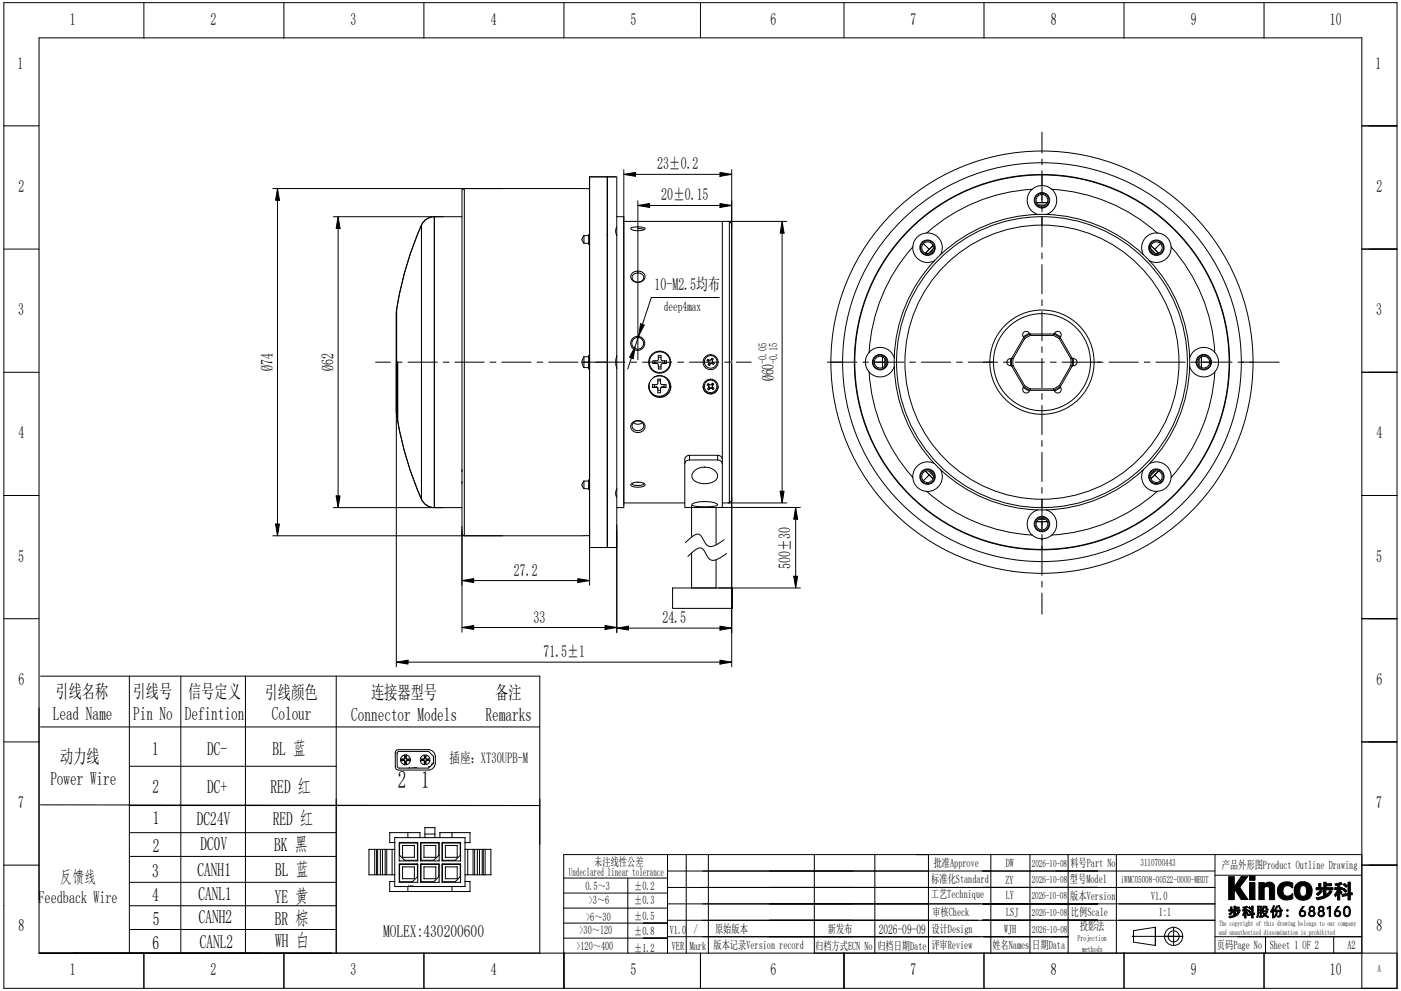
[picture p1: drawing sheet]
<svg xmlns="http://www.w3.org/2000/svg" width="420mm" height="297mm" viewBox="0 0 420 297" stroke-linecap="round" stroke-linejoin="round" font-family="sans-serif">
<g fill="none" stroke="#000" stroke-width=".3">
<path d="M1.2 .8h417.6v295.4h-417.6zM43.1 .9v10.5M85.1 .9v10.5M127.1 .9v10.5M169.1 .8v10.5M210 .8v10.5M253 .8v10.5M295 .9v10.5M337 .9v10.5M378.9 .9v10.5M1.2 37.7h10.5M312.4 39.6v6.3"/>
<path d="M408.3 37.7h10.5M81.8 56.5h94.6M83.2 56.5l.6 3.5h-1.2zM176.5 56.5h.2M182.1 53v111.1M187 52.3l3.5-.6v1.1zM187 50.9v101.2h-2.1M190.5 52.3h25.3M215.8 51.7l3.6 .6-3.6 .5zM219.4 50.9v148.9M309.4 56.7a4.4 4.4 0 0 1 5.9 0M309.4 56.7a51.9 51.9 0 0 0-31.6 13.1"/>
<path d="M309.4 56.7a4.4 4.4 0 0 0 1.7 7.6M312.4 47.7v1.7M312.4 51.2v9.5M315.3 56.7a51.9 51.9 0 0 1 31.6 13.1M315.3 56.7a4.4 4.4 0 0 1-1.6 7.6M1.2 74.6h10.5M83.2 60v97.1M100 64.9h29.5M101.4 64.9l.5 3.6h-1.1zM101.4 68.5v80.1M126.4 67.5a101.7 101.7 0 0 0-7.5 25.4M126.4 67.5v82.1"/>
<path d="M130.2 64.9a4.2 4.2 0 0 0-3.8 2.6M130.2 64.9h8.3M130.2 64.9v87.2M175.1 70.6a1.35 1.35 0 0 0 0 2.3M175.1 70.6h1.6M175.1 72.9h1.6M175.1 70.6v2.3M176.5 72.9v.3h.2M176.7 70.4h-.2v2.4M182.1 70.1v.7M184.7 68.4h.2v80.3h-.2M184.9 70.6a2.55 2.55 0 0 1 0-2.6v-15h-8.2v122.4"/>
<path d="M184.9 64.9h2.1M187 66.4h48.9M189.1 68.4a5.1 5.1 0 0 1 4.3 .1 4 4 0 0 1-4.3 .1zM191.2 61.6l3.5-.6v1.2zM191.2 60.2v47.6M191.2 68.5l1.3 .1 .5 .3M194.7 61.6h21.1M215.8 61l3.6 .6-3.6 .6zM216.5 66.4v85.6h-11.2v-14.4l.4-.8 1-.3M219.4 67.1l-.7-.7v84.3l.7-.7M234.5 66.4l.6 3.5h-1.2zM234.5 69.9v77.3"/>
<path d="M273.6 74a4.4 4.4 0 0 0 6.5 4.1M273.6 74a51.9 51.9 0 0 0-13 31.6M276.8 73l1.8 1.7M277.8 69.8a4.4 4.4 0 0 0-4.2 4.2M277.8 69.8a4.4 4.4 0 0 1 4.2 6.5M278.6 74.7l1.1-1.1-2.3 2.3zM279.8 74.5l-1.5 1.5M280.1 78.1a44.3 44.3 0 0 0-12 29.2M282 76.3l-1.9 1.8M310.8 60.8h3.2zM311.1 64.3a44.3 44.3 0 0 0-29.1 12M311.1 64.3h2.6"/>
<path d="M311.3 61.4h2.1M312.4 61.7v1.8M312.4 64.9v9.1M312.4 75.8v1.7M312.4 79.3v8.8M313.7 64.3a44.3 44.3 0 0 1 29.1 12M342.8 76.3l1.8 1.8M344.6 78.1a44.3 44.3 0 0 1 12 29.2M344.9 74.5l1.4 1.3M345 73.6l2.3 2.3zM346.9 69.8a4.4 4.4 0 0 1 4.2 4.2M346.9 69.8a4.4 4.4 0 0 0-4.1 6.5"/>
<path d="M347.9 73l-1.7 1.7M351.1 74a51.9 51.9 0 0 1 13.1 31.6M351.1 74a4.4 4.4 0 0 1-6.5 4.1M408.3 74.6h10.5M118.9 92.9l-.1 106.9M118.9 92.9v31.3M189.4 82a2.18 2.18 0 0 1 2.4-.8 2.18 2.18 0 0 1 1.5 2 2.18 2.18 0 0 1-2.3 1.4 2.18 2.18 0 0 1-1.9-2zM189.8 82.4a1.71 1.71 0 0 1 2-.6 1.71 1.71 0 0 1 1.1 1.9 1.8 1.8 0 0 1-2 .8 1.8 1.8 0 0 1-1.4-1.6zM192 97.1l1.1 .3-1.6 3.2zM215.6 89.2h-20.3l-2.7 8M306.8 99.7l.9-.4 .6 .2 .4 .6h7.4a1.05 1.05 0 0 1 1.5-.7 1.05 1.05 0 0 1 .2 1.7l3.7 6.4a1.05 1.05 0 0 1 1.4 1 1.05 1.05 0 0 1-1.4 1.1l-3.7 6.4a1.05 1.05 0 0 1-.2 1.6 1.05 1.05 0 0 1-1.5-.6h-7.4a1.05 1.05 0 0 1-1.6 .6 1.05 1.05 0 0 1-.2-1.6l-3.7-6.4a1.05 1.05 0 0 1-1.4-1.1 1.05 1.05 0 0 1 1.4-1l3.7-6.4-.3-.8zM308.6 99.9l-1.8 1.1"/>
<path d="M312.4 89.8v1.8M312.4 93.4v8.7M316.1 99.9l1.9 1.1M1.2 111.6h10.5M112.6 108.5h4.4M118.8 108.5h1.7M119.2 108.5v17.6M122.3 108.5h8.8M132.9 108.5h1.7M136.4 108.5h8.8M146.9 108.5h1.8M150.4 108.5h8.8"/>
<path d="M161 108.5h1.7M164.5 108.5h8.8M174.4 108.5l.7 1.7M174.4 108.5h12.9M175.1 106.9l-.7 1.6M175.1 110.2h1.6M175.1 106.9h1.6M175.1 106.9v3.3M176.7 106.5h-.2v4h.2M184.9 106.7a4.9 4.9 0 0 0 0 3.7M189.1 108.5h1.8M189.3 107.3l-1.1 3.3"/>
<path d="M190.4 103.9l-.6 3.5-1.1-.3zM191.5 100.6l-1.1 3.3M192.6 108.5h8.8M194.5 115.7a3.3 3.3 0 0 0 3.3 3.3 3.3 3.3 0 0 0 3.3-3.3M194.5 115.6v.1M194.7 114.7a3.1 3.1 0 0 0 2.4 4 3.1 3.1 0 0 0 3.6-3M195.6 116.1v-.8h1.2l.4-.2v-1.4h.8v1.2l.2 .3 1.5 .1v.8M195.6 116.1h1.2M195.9 113.1a3.1 3.1 0 0 1 4.8 2.6M196.2 115.3v.7M196.2 116l-.6 .1M196.2 116h.6"/>
<path d="M196.3 108.1v.8M196.8 116.1l.4 .4M196.8 116l.4 .4v1.3h.8v-1.3l.5-.4M196.8 116v.1M197.2 117h.8M197.2 114.1h.8M197.4 106.5h.8v1.2l.2 .4h1.4v.8h-1.2l-.4 .3v1.4h-.8v-1.2l-.2-.4-1.5-.1v-.8h1.2l.4-.2zM197.4 110h.8M197.4 107.1h.8M198.5 116.1l-.5 .4M198.5 116.1h1.2M198.5 116h.6"/>
<path d="M198.5 116v.1M199.1 116l.6 .1M199.1 115.3v.7M199.2 108.1v.8M199.9 113.6l.7 1.1 .1 1M203.2 108.5h1.7M206.7 108.5h8.8M210.8 115.8a2.25 2.25 0 0 0 2.2 2.2 2.25 2.25 0 0 0 2.3-2.2M211.1 115.7v.1M212 115.3l.4 .3M212.2 107.7l.6 .3 .6-.6 .4 .2-.3 .6 .6 .6-.2 .4-.6-.3-.6 .6-.4-.2 .3-.6-.6-.6zM212.4 115.6v.6"/>
<path d="M212.4 115.6l.1 .3M212.4 115.4l-.1 .1M212.4 116.2l-.3 .3 .4 .3M212.5 116.2l.2 .2M212.5 109l.4 .2M212.5 107.9l-.2 .4M212.6 115.2l-.3 .2-.3-.1M212.7 116.4l-.2 .4M212.8 116.5l-.3 .3M212.8 116.3l-.1 .1M212.8 116.3v.2M213.2 107.7l.4 .2"/>
<path d="M213.4 115.1l.3 .2M213.4 116.4l-.6 .1M213.4 116.3h-.6M213.4 116.4l.4 .3M213.4 116.3v.1M213.4 116.3l.4 .4M213.4 116.3h.1M213.6 115.5l.1 .6M213.6 115.4l-.1 .3M213.6 115.4v.1M213.7 116.1l-.3 .2M213.7 115.3l-.1 .1"/>
<path d="M213.7 116.1l.3 .3-.2 .3M213.8 108.6l-.2 .4M213.9 115.1l-.3-.3-.7 .5-.6-.4-.3 .4M213.9 115.1l-.3 .4M213.9 115.1l-.2 .2M214.9 115.7v.1M217.2 108.5h1.8M220.7 108.5h4.5M248 108.5h8.9M258.6 108.5h1.8M260.6 105.6a4.4 4.4 0 0 0 0 5.9M260.6 111.5a51.9 51.9 0 0 0 13 31.6"/>
<path d="M260.6 105.6a4.4 4.4 0 0 1 7.5 1.7M262.1 108.5h8.8M264.6 108.5v1.6zM264.6 106.9v1.6zM265.3 107.5v2.1M268.1 109.8a4.4 4.4 0 0 1-7.5 1.7M268.1 109.8a44.3 44.3 0 0 0 12 29.1M268.1 107.3v2.5M272.7 108.5h1.8M276.2 108.5h8.8M286.8 108.5h1.7M290.3 108.5h8.8"/>
<path d="M300.8 108.5h1.8M303 107.5v2.1M303.7 107.5v2.1M303.7 107.5l-.4-.1-.1 .9 .1 1.4 .4-.1M303.7 109.6l3.4 5.9M304.3 108.5h8.8M306.8 116.1l1.8 1.1M307.1 115.5l1.8 1.1M307.1 115.5l-.3 .3 .8 .5 1.2 .7 .1-.4M307.1 101.6l-3.4 5.9M308.9 100.5l-1.8 1.1M308.9 100.5l-.1-.4-1.2 .6-.8 .6 .3 .3"/>
<path d="M308.9 100.5h6.9M308.9 116.6h6.9M312.4 103.9v1.8M312.4 107.4v8.8M312.4 118v1.7M314.9 108.5h1.7M315.8 100.5l1.8 1.1M315.8 100.5l.1-.4 1.2 .6 .8 .6-.3 .3M317.6 115.5l-1.8 1.1M317.6 115.5l.3 .3-.8 .5-1.2 .7-.1-.4M317.6 101.6l3.4 5.9M318 116.1l-1.9 1.1"/>
<path d="M318.4 108.5h12.3M321 107.5v2.1M321 107.5l.4-.1 .1 .9-.1 1.4-.4-.1M321 109.6l-3.4 5.9M321.7 107.5v2.1M332.5 108.5h8.7M343 108.5h1.8M346.5 108.5h8.8M356.6 109.8a4.4 4.4 0 0 0 7.6 1.7M356.6 109.8a44.3 44.3 0 0 1-12 29.1M356.6 107.3v2.5M357.1 108.5h1.7"/>
<path d="M359.5 107.5v1M359.5 108.5h9.9M359.5 108.5v1.1M360.2 106.9v1.6zM360.2 108.5v1.6zM364.2 111.5a51.9 51.9 0 0 1-13.1 31.6M364.2 105.6a4.4 4.4 0 0 1 0 5.9M364.2 105.6a4.4 4.4 0 0 0-7.6 1.7M371.1 108.5h12.4M408.3 111.6h10.5M118.8 123.1l.1 1.1M118.9 124.2l.3 1.9"/>
<path d="M119.2 126.1l1 4.9 1.6 6.3 2.1 6.2 2.5 6.1M189.7 126.5a2.03 2.03 0 0 1 2.7-.3 2.03 2.03 0 0 1 .6 2.6 2.18 2.18 0 0 1-2.4 .8 2.18 2.18 0 0 1-1.5-2.1zM190 126.6a1.65 1.65 0 0 1 2.2-.3 1.65 1.65 0 0 1 .5 2.1 1.73 1.73 0 0 1-2.1 .6 1.73 1.73 0 0 1-1-1.9zM192.5 126.7a1.98 1.98 0 0 1-2.6 0M206.7 137.8a1.29 1.29 0 0 0-1.4 1.1M206.7 137.8h8.4M206.7 136.5v1.3M206.7 136.5h8.4M215.1 137.8l1 .4 .4 .7M215.1 136.5a1.3 1.3 0 0 1 1.4 1.1M215.1 136.5v1.3M280.1 138.9a4.4 4.4 0 0 0-6.5 4.2"/>
<path d="M280.1 138.9l1.9 1.9M312.4 121.5v8.8M312.4 132v1.8M312.4 135.5v8.8M344.6 138.9a4.4 4.4 0 0 1 6.5 4.2M344.6 138.9l-1.8 1.9M1.2 148.5h10.5M82.6 157.1h1.2l-.6 3.5zM100 152.1h29.5M100.8 148.6h1.1l-.5 3.5zM126.4 149.6a4.2 4.2 0 0 0 3.8 2.5M130.2 152.1h8.3"/>
<path d="M138.5 140.7v.7M138.5 144.3v.7M175.1 144.2a1.35 1.35 0 0 0 0 2.3M175.1 144.2h1.6M175.1 146.5h1.6M175.1 144.2v2.3M176.5 144.3v2.4h.2M176.7 143.9h-.2v.3M184.9 146.5a2.55 2.55 0 0 0 0 2.6v40.6M187 150.7h18.3M189.2 145a3.3 3.3 0 0 1 4.2 .3l-.1 .2a4.3 4.3 0 0 1-4.2 0zM189.5 144.8v.2a3.2 3.2 0 0 0 3.5 0l-.1-.2"/>
<path d="M207.3 151.5v9.5M207.5 151.1a9.4 9.4 0 0 1 7.6 0v.3a15.6 15.6 0 0 1-7.6 0zM208 141.2a4.6 4.6 0 0 1 7.1 .9 2.25 2.25 0 0 1-2.3 2.7 5.1 5.1 0 0 1-5.1-1.3 1.77 1.77 0 0 1 .3-2.3zM214.7 152.1v11.2M215.4 152.1h24.5M216.5 150.7h19.4M233.9 147.2h1.2l-.6 3.5zM238.5 152.1l.6 3.5h-1.2zM238.5 155.6v17.1M273.6 143.1a4.4 4.4 0 0 0 4.2 4.2M277.4 141.2l2.3 2.3zM277.8 147.3a51.9 51.9 0 0 0 31.6 13"/>
<path d="M278.4 141.2l1.4 1.4M278.6 142.4l-1.8 1.7M282 140.8a4.4 4.4 0 0 1-4.2 6.5M282 140.8a44.3 44.3 0 0 0 29.1 12M310.8 156.3h3.2zM311.1 152.8a4.4 4.4 0 0 0-1.7 7.5M311.1 152.8h2.6M311.3 155.6h2.1M312.4 146.1v1.7M312.4 149.6v9.2M313.7 152.8a4.4 4.4 0 0 1 1.6 7.5M342.8 140.8a4.4 4.4 0 0 0 4.1 6.5"/>
<path d="M342.8 140.8a44.3 44.3 0 0 1-29.1 12M346.2 142.4l1.7 1.7M346.4 141.1l-1.5 1.5M346.9 147.3a51.9 51.9 0 0 1-31.6 13M347.3 141.2l-2.3 2.3zM351.1 143.1a4.4 4.4 0 0 1-4.2 4.2M408.3 148.5h10.5M138.5 174l3.5-.6v1.2zM138.5 160.2l.7 .4v-104.1l-.7 .4v132.6M142 174h31.2M173.2 173.4l3.5 .6-3.5 .6zM176.7 160.5l-94.9 .1"/>
<path d="M184.9 164.1h-8.2M201.6 176.2h18v6.1h-18zM207.3 165.7v10.5h7.4v-8.4M215.4 176.2h24.5M217.1 161.7l-1.9 1.3a2.45 2.45 0 0 1-3.4 .2l-1.3-2a1.64 1.64 0 0 0-1.3-1.2 1.64 1.64 0 0 0-1.6 .7l-2.1 1.9M217.8 165.9l-1.9 1.3a2.45 2.45 0 0 1-3.4 .1l-1.3-2a1.64 1.64 0 0 0-1.3-1.1 1.64 1.64 0 0 0-1.6 .7l-2.1 1.9M237.9 172.7h1.2l-.6 3.5zM309.4 160.3a4.4 4.4 0 0 0 5.9 0M312.4 160.1v12.4M312.4 174.2v1.8M312.4 177.7v6.3M1.2 185.4h10.5"/>
<path d="M118.8 198.4l3.5-.5v1.1zM122.3 198.4h93.5M138.5 188.1l3.5-.6v1.1zM142 188.1h39.4M181.4 187.5l3.5 .6-3.5 .5zM184.9 188.2l3.5-.5v1.1zM188.4 188.2h27.4M215.8 197.9l3.6 .5-3.6 .6zM215.8 187.7l3.6 .5-3.6 .6zM408.3 185.4h10.5M12.1 217.9h149.7M12.2 202.6h149.6v83.1"/>
<path d="M38.8 202.6v83.1M54.2 202.6v83.1M73.6 202.6v83.1M100.8 202.6v83.1M1.2 222.4h10.5M38.8 229.7h62M118.8 224.9l.6-.2h9a2.12 2.12 0 0 1 2.1 2.1 3.3 3.3 0 0 1-1 3.7l-1.1 .3h-9a.94 .94 0 0 1-.9-1v-4.2zM119 225.8h.1M119.2 225.4l.4-.2h8.9l1.4 1.5v2.1l-1.4 1.4h-9.1l-.3-.6-.1-3.8zM120.1 228l.3 .6 .9 .6M120.1 228h1.2v1.2M120.1 227.5v.5"/>
<path d="M120.5 227.5v.5M120.6 227.7v.3M120.6 227.7h.4M120.6 227.5v.2M121 227.7v.3M121 227.5v.2M121.3 226.3l-.6 .3-.6 .9M121.3 226.8h.5M121.3 226.3v1.2h-1.2M121.3 226.7h.5M121.3 229.2h.5M121.3 228.6h.5"/>
<path d="M121.3 228.3h.3M121.3 228.8h.5M121.6 227.1l-.3 .1M121.6 227.1l.2 .1M121.6 226.8v.3M121.6 228.3v.4M121.8 226.3l.7 .3 .5 .9M121.8 226.3h-.5M121.8 226.3v1.2h1.2M121.8 228.3h-.2M122.1 227.5v.2M122.1 227.7v.3"/>
<path d="M122.5 227.5v.2M122.5 227.7v.3M122.5 227.7h-.4M122.6 227.5v.5M122.7 230v.2v-.2M123 227.5v.5M123 228l-.3 .6-.9 .6M123 228h-1.2v1.2M123.6 230h-.1M124.4 230.1h-.4M124.7 230v.1M124.8 230h.2"/>
<path d="M126 228h1.2v1.2l-.7-.3zM126.4 227.5v.5M126.5 227.7h.4M126.5 227.7v.3M126.5 227.5v.2M126.5 226.6l.7-.3v1.2h-1.2zM126.9 227.7v.3M126.9 227.5v.2M127.2 226.8h.5M127.2 228.6h.5M127.2 228.3h.2M127.2 228.8h.5"/>
<path d="M127.4 226.8v.3M127.4 227.1l.3 .1M127.4 227.1l-.2 .1M127.4 228.3v.4M127.7 228h1.2l-.3 .6-.9 .6zM127.7 226.3l.6 .3 .6 .9h-1.2zM127.7 226.7h-.5M127.7 228.3h-.3M128 227.5v.2M128 227.7v.3M128 227.7h.4M128.4 227.5v.2"/>
<path d="M128.4 227.7v.3M128.5 227.5v.5M129.1 229.6l-.7 .2M129.6 228.7l-.3 .6M130.5 226.6h.1M130.5 228.8h.1M408.3 222.4h10.5M1.2 259.3h10.5M12.2 241.2l149.6 .2h-123M38.8 249.5h62M38.8 256.7h62M110.6 254.6h.1"/>
<path d="M112.3 254.6v7.6M112.9 254.6v7.6M113.2 254.6v7.6M114 254.6v7.6M114.7 254.6v7.6M115.5 254.6v7.6M115.9 254.6v7.6M116.8 249.5h.1M116.8 252.5h.1M117.5 254.6v7.6M118.3 252.5h.1M118.3 251h.1"/>
<path d="M118.3 254.6h.1M118.3 251h21.1v14.7h-21.1zM118.3 254.6h-7.7v7.6h7.7M119.7 258h.1M119.7 252.7h.1M119.7 259.1h.1M119.7 259.1h5.5v5.3h-5.5zM119.7 252.7h5.5v5.3h-5.5zM119.8 252.5h.1M119.8 256.3h.1M119.8 258.9h.1M119.8 252.5h5.3v5.3h-3.8l-1.5-1.5z"/>
<path d="M119.8 258.9h5.3v3.8l-1.5 1.5h-3.8zM120.7 256.9h.1M120.7 253.4h.1M120.7 259.8h.1M120.7 253.4h3.5v3.5h-3.5zM120.7 259.8h3.5v3.6h-3.5zM121.3 257.8h.1M122.3 251h.1M122.3 249.5h.1M122.3 249.5v1.5M124.2 253.4h.1M124.2 256.9h.1"/>
<path d="M124.2 259.8h.1M125.1 257.8h.1M125.1 252.5h.1M125.1 258.9h.1M125.2 252.7h.1M125.2 258h.1M125.2 259.1h.1M125.9 251h.1M125.9 249.5h.1M125.9 251v-1.5h-9.1v3h1.5M126.1 258h.1M126.1 252.7h.1"/>
<path d="M126.1 259.1h.1M126.1 259.1h5.6v5.3h-5.6zM126.1 252.7h5.6v5.3h-5.6zM126.2 258.9h.1M126.2 257.8h.1M126.2 252.5h.1M126.2 252.5h5.4v3.8l-1.5 1.5h-3.9zM126.2 258.9h5.4v3.8l-1.5 1.5h-3.9zM127.1 256.9h.1M127.1 253.4h.1M127.1 259.8h.1M127.1 253.4h3.5v3.5h-3.5z"/>
<path d="M127.1 259.8h3.5v3.6h-3.5zM127.4 251h.1M127.4 248h.1M127.4 251v-3h3v3M127.4 250h3M130.1 257.8h.1M130.4 251h.1M130.4 248h.1M130.6 256.9h.1M130.6 253.4h.1M130.6 259.8h.1M131.6 258.9h.1"/>
<path d="M131.6 256.3h.1M131.6 252.5h.1M131.7 252.7h.1M131.7 258h.1M131.7 259.1h.1M131.9 251h.1M131.9 249.5h.1M131.9 251v-1.5h9v3h-1.5M132.5 258h.1M132.5 252.7h.1M132.5 259.1h.1M132.5 259.1h5.6v5.3h-5.6z"/>
<path d="M132.5 252.7h5.6v5.3h-5.6zM132.6 257.8h.1M132.6 252.5h.1M132.6 258.9h.1M132.6 252.5h5.4v3.8l-1.5 1.5h-3.9zM132.6 258.9h5.4v3.8l-1.5 1.5h-3.9zM133.5 256.9h.1M133.5 253.4h.1M133.5 259.8h.1M133.5 253.4h3.6v3.5h-3.6zM133.5 259.8h3.6v3.6h-3.6zM135.5 251h.1"/>
<path d="M135.5 249.5h.1M135.5 249.5v1.5M136.5 257.8h.1M137.1 256.9h.1M137.1 253.4h.1M137.1 259.8h.1M138 256.3h.1M138 252.5h.1M138 258.9h.1M138.1 252.7h.1M138.1 258h.1M138.1 259.1h.1"/>
<path d="M139.4 251h.1M139.4 252.5h.1M139.4 254.6h.1M139.4 254.6h7.8v7.6h-7.8M140.2 254.6v7.6M140.9 249.5h.1M140.9 252.5h.1M141.8 254.6v7.6M142.3 254.6v7.6M143.1 254.6v7.6M143.7 254.6v7.6M144.6 254.6v7.6"/>
<path d="M144.9 254.6v7.6M145.4 254.6v7.6M147.2 254.6h.1M200.1 256.1v29.6M205.7 256.1v29.6M212.4 256.1v29.6M244.1 256.1v29.6M262.3 256.1v29.6M278.3 256.1v29.6M297 256.1v29.6M308.8 256.1v29.6M320.2 256.1v29.6"/>
<path d="M334.7 256.1v29.6M364.2 256.1v29.6M408.3 256.1h-239.3v29.6M408.3 259.3h10.5M1.2 271.4h.1M38.8 264.4h62M38.8 271.5h62M38.8 278.6h62M110.6 262.2h.1M116.8 264.2h.1M116.8 267.2h.1M118.3 265.7h.1"/>
<path d="M118.3 264.2h.1M118.3 262.2h.1M118.3 264.2h-1.5v3h24.1v-3h-1.5M119.7 264.4h.1M119.8 264.2h.1M120.7 263.4h.1M122.3 265.7h.1M122.3 267.2h.1M122.3 265.7v1.5M122.5 265.6h.1M122.5 265.7h.1M122.5 265.7h1.3"/>
<path d="M123.1 265.6h.1M123.1 265.7h.1M123.1 265.6v.1M123.6 264.2h.1M123.8 265.6h.1M123.8 265.7h.1M124.2 263.4h.1M125.1 262.7h.1M125.2 264.4h.1M126.1 264.4h.1M126.2 264.2h.1M127.1 263.4h.1"/>
<path d="M130.1 264.2h.1M130.6 263.4h.1M131.6 262.7h.1M131.7 264.4h.1M132.5 264.4h.1M132.6 264.2h.1M133.5 263.4h.1M135.5 265.7h.1M135.5 267.2h.1M135.5 265.7v1.5M136.5 264.2h.1M137.1 263.4h.1"/>
<path d="M138 262.7h.1M138.1 264.4h.1M139.4 265.7h.1M139.4 264.2h.1M139.4 262.2h.1M140.9 264.2h.1M140.9 267.2h.1M147.2 262.2h.1M169 276.7h31.1M169 272.2h31.1M169 263.2h31.1M169 267.7h31.1"/>
<path d="M188.2 263.2v22.5M200.1 266h164.1M200.1 270.9h164.1M200.1 261h164.1M339.8 278.9l6.6-1v5.5l-6.6-1zM351.8 277.9v5.5M364.2 262.3h44.1M364.2 275.8h-164.1M368.3 262.8h1.7v3l2.1-3.1h1.9l-2.3 3.2 2.4 3.7h-2l-1.8-2.8-.3 .4v2.4h-1.7zM368.4 273.9l.8-.7 .4 .1-.8 .9zM368.9 271.8h.4v.8h.6v-1.1h.5v.3h1.1v.5h-1.1v.3h1.4v.5h-1.4v1l.8-.9 .4 .2a3.1 3.1 0 0 1-3.1 1.6l-.1-.3 1.8-.5h-.3v-1.1h-1.5v-.5h.5zM372.6 271.9l1.2-.3 .2 .3-.4 .2v.5h.5v.4l-.5 .1 .4 .5-.2 .3-.2-.3v1.5h-.5v-1.4l-.4 .8-.2-.4 .6-1.1h-.6v-.4h.6v-.4h-.4z"/>
<path d="M373.6 273v.1M374.1 273l.3-.2 .6 .5-.3 .3zM374.3 272l.2-.2 .6 .5-.3 .3zM374.6 262.5h1.6v1.3h-1.6zM374.6 264.5h1.6v5.1h-1.6zM375.2 271.5h.5v2.2h.3l.1 .3-.4 .1v1h-.5v-.9l-1.1 .2-.1-.4 1.2-.2zM376.8 274.7l.2 .2 .3-1.2h.5v.8l-.3 .1v.3l.6-.2 .2 .3 .9-.5 .9 .5 .2-.3-.9-.4 .6-1.3h-1.7l.6 1.2-.8 .5v-3.1h-1.1v2.1l-.2 1.1M377.3 271.8h.6v.7h-.6zM377.3 272.8h.5v.6h-.5zM377.4 264.5h1.6v.6a1.79 1.79 0 0 1 3.1 .4v4.1h-1.5v-3.3l-.3-.5-.4-.1-.9 .3v3.6h-1.6zM378.6 271.6h1.2v.8l.4 .1v.2l-.7-.1v-.7h-.6l-.2 .7-.2 .3-.2-.2 .3-.4zM378.7 273.3h.9l-.4 .7z"/>
<path d="M381.8 271.4l.3 .1-.3 .8v2.8h-.3v-2.2l-.4 .6-.2-.3zM383.6 265.1a3.5 3.5 0 0 1 3.9-.4v1.4a2.56 2.56 0 0 0-2.4-.4 1.59 1.59 0 0 0-.3 2.2 1.59 1.59 0 0 0 2.2 .4l.5-.4v1.4a2.97 2.97 0 0 1-4.5-1.6 2.89 2.89 0 0 1 .6-2.6zM384.1 274a.67 .67 0 0 1-.3 .8 .67 .67 0 0 1-.8-.1l-.1-.2 .8-.2v-1.1h-.8a2 2 0 0 1-.8 1.8l-.3-.3 .6-.6 .1-.9-.7-.3 .9-1.4 .3 .1-.6 1.2h1.6l-.7-1.3 .3-.1 .3 .8 .6 .7-.3 .2-.1-.2v1.3M390.1 265.5a1.12 1.12 0 0 1 1.3 .2 1.12 1.12 0 0 1 .3 1.3 1.1 1.1 0 0 1-.3 1.4 1.1 1.1 0 0 1-1.4-.1l-.3-.7v-1.1zM390.3 264.3a2.82 2.82 0 0 0-2.4 3.5 2.82 2.82 0 0 0 3.8 1.9 2.82 2.82 0 0 0 1.4-4 2.78 2.78 0 0 0-3.6-1.2M390.5 271.7h.4l-.9 1.3a.97 .97 0 0 1 1.4 .6 .97 .97 0 0 1-.9 1.2 .97 .97 0 0 1-1-1.1l.2-.9zM392.7 271.8a.81 .81 0 0 1 1.2 .1 .81 .81 0 0 1-.1 1.1 .92 .92 0 0 1 .2 1.4 .92 .92 0 0 1-1.4 0 .92 .92 0 0 1 .2-1.4l-.3-.5zM394.7 267.9l1.1-1.1 .6 .3-1.3 1.3zM395.3 264.8h.7v1.2h.8v-1.6h.8v.4h1.6v.7h-1.6v.5h2v.7h-2.1v1.5l1.2-1.3 .6 .3a5.2 5.2 0 0 1-4.4 2.5l-.4-.6 2.8-.8h-.5v-1.6h-2.3v-.7h.8zM395.6 271.8a.81 .81 0 0 1 1.1 .1 .81 .81 0 0 1-.1 1.1 .92 .92 0 0 1 .2 1.4 .92 .92 0 0 1-1.4 0 .92 .92 0 0 1 .2-1.4l-.3-.5zM397.9 272.1l1-.4v3h-.4v-2.6l-.6 .3zM400.2 264.9l1.8-.4 .3 .5-.7 .2v.8h.8v.6h-.8l.7 .8-.3 .5-.4-.5v2.3h-.6v-2.1l-.6 1.2-.3-.6 .9-1.6h-.9v-.6h.9v-.7l-.6 .1z"/>
<path d="M401 271.7h.4l-.9 1.3a.97 .97 0 0 1 1.4 .6 .97 .97 0 0 1-.9 1.2 .97 .97 0 0 1-1-1.1l.2-.9zM402.5 266.6l.4-.3 .8 .8-.4 .3zM402.7 265.1l.4-.3 .8 .8-.4 .3zM403.2 271.8l.5-.2a1.38 1.38 0 0 1 1.1 2 1.08 1.08 0 0 1-1.2 1.1 1.08 1.08 0 0 1-.9-1.4l.2-1zM403.7 271.9a1.5 1.5 0 0 0-.1 2.5h.2a.73 .73 0 0 0 .7-.8 1.41 1.41 0 0 0-.6-1.7h-.3M405.3 267.5l.1 .6-.6 .1v1.5h-.7v-1.4l-1.7 .4-.1-.7 1.8-.3v-3.3h.7v3.2l.5-.1M43.1 285.6v10.5M85.1 285.6v10.5M127.1 285.6v10.5M169 281.2h31.1M169.1 285.5v10.7M200.1 280.7h120.1"/>
<path d="M210 285.7v10.5M253 285.5v10.7M295 285.6v10.5M337 285.6v10.5M339.5 280.6h15.1M339.8 280.6h.1M364.2 280.7h44.1M378.9 285.6v10.5M379.4 280.7v5M399.8 280.7v5M418.8 285.7h-407.1v-274.4h396.6v284.9"/>
<circle cx="278.1" cy="74.2" r="2.32"/>
<circle cx="278.1" cy="74.2" r="2.11"/>
<circle cx="278.1" cy="74.2" r="1.76"/>
<circle cx="312.4" cy="60" r="2.11"/>
<circle cx="312.4" cy="60" r="2.32"/>
<circle cx="312.4" cy="60" r="1.76"/>
<circle cx="346.7" cy="74.2" r="2.11"/>
<circle cx="346.7" cy="74.2" r="2.32"/>
<circle cx="346.7" cy="74.2" r="1.76"/>
<circle cx="191.2" cy="102.9" r="2.11"/>
<circle cx="191.2" cy="102.9" r="1.76"/>
<circle cx="197.8" cy="108.5" r="3.1"/>
<circle cx="197.8" cy="108.5" r="3.3"/>
<circle cx="197.8" cy="115.9" r="3.3"/>
<circle cx="213" cy="115.8" r="1.89"/>
<circle cx="213" cy="115.9" r="2.24"/>
<circle cx="213" cy="108.5" r="2.25"/>
<circle cx="213.1" cy="108.5" r="1.9"/>
<circle cx="263.8" cy="108.5" r="2.11"/>
<circle cx="263.9" cy="108.5" r="2.32"/>
<circle cx="263.9" cy="108.5" r="1.76"/>
<circle cx="312.4" cy="108.5" r="63.3"/>
<circle cx="312.4" cy="108.5" r="59.8"/>
<circle cx="312.4" cy="108.5" r="56.3"/>
<circle cx="312.4" cy="108.5" r="15.6"/>
<circle cx="312.4" cy="108.5" r="14.6"/>
<circle cx="312.4" cy="108.5" r="41.1"/>
<circle cx="312.4" cy="108.5" r="56.1"/>
<circle cx="312.4" cy="108.5" r="43.6"/>
<circle cx="360.9" cy="108.5" r="2.11"/>
<circle cx="360.9" cy="108.5" r="1.76"/>
<circle cx="360.9" cy="108.5" r="2.32"/>
<circle cx="278.1" cy="142.8" r="2.11"/>
<circle cx="278.1" cy="142.8" r="1.76"/>
<circle cx="278.1" cy="142.8" r="2.32"/>
<circle cx="312.4" cy="157.1" r="2.11"/>
<circle cx="312.4" cy="157.1" r="1.76"/>
<circle cx="312.4" cy="157.1" r="2.32"/>
<circle cx="346.7" cy="142.8" r="1.76"/>
<circle cx="346.7" cy="142.8" r="2.32"/>
<circle cx="346.7" cy="142.8" r="2.11"/>
<circle cx="386" cy="272.8" r=".24"/>
<circle cx="386" cy="274.5" r=".24"/>
<circle cx="390.5" cy="273.8" r=".65"/>
<circle cx="393.2" cy="273.8" r=".65"/>
<circle cx="393.3" cy="272.4" r=".53"/>
<circle cx="396" cy="273.8" r=".65"/>
<circle cx="396.1" cy="272.4" r=".53"/>
<circle cx="401" cy="273.8" r=".65"/>
<circle cx="351.8" cy="280.6" r="2.73"/>
<circle cx="351.8" cy="280.6" r="1.66"/>
</g>
<g fill="#000">
<path d="M368.3 262.8h1.7v3l2.1-3.1h1.9l-2.3 3.2 2.4 3.7h-2l-1.8-2.8-.3 .4v2.4h-1.7zM374.6 264.5h1.6v5.1h-1.6zM374.6 262.5h1.6v1.3h-1.6zM377.4 264.5h1.6v.6a1.78 1.78 0 0 1 3.1 .4v4.1h-1.5l-.1-3.4a.82 .82 0 0 0-1.3-.3l-.2 .1v3.6h-1.6zM383.7 265l.1-.1a3.6 3.6 0 0 1 3.7-.2v1.4l-.7-.4a1.52 1.52 0 0 0-2.2 1.2 1.52 1.52 0 0 0 1.9 1.6l1-.6v1.4l-.6 .2a2.82 2.82 0 0 1-3.5-.9 2.82 2.82 0 0 1 .3-3.6zM387.8 267a2.8 2.8 0 0 1 5.6 0 2.8 2.8 0 0 1-5.6 0zM390 265.6l.3-.1a1.16 1.16 0 0 1 1.2 .3 1.16 1.16 0 0 1 .2 1.3 1.11 1.11 0 0 1-1 1.5 1.11 1.11 0 0 1-1-1.5v-.8z" fill-rule="evenodd"/>
<path d="M368.4 273.9l.4 .3 .8-.9-.4-.1zM368.9 271.8v.8h-.5v.5h1.5v1.1h.3l-1.8 .6a.3 .3 0 0 0 .2 .3 .3 .3 0 0 0 .4-.1 3.1 3.1 0 0 0 2.6-1.5l-.4-.3-.8 .9v-1h1.4v-.5h-1.4v-.3h1.1v-.5h-1.1v-.3h-.5v1.1h-.6v-.8zM372.6 271.9a.3 .3 0 0 0 .1 .4 .3 .3 0 0 0 .4-.1v.4h-.6v.4h.6l-.6 1.1 .2 .4 .4-.8v1.4h.5v-1.5l.2 .3 .2-.3-.4-.6h.5v-.4h-.5v-.5l.4-.2-.2-.3zM374.1 273l.6 .6 .3-.3-.6-.5zM374.3 272l.5 .6 .3-.3-.6-.5zM375.2 271.5v2.3l-1.2 .2 .1 .4 1.1-.2v.9h.5v-1l.4-.1-.1-.3h-.3v-2.2zM378.6 271.6v.7l-.3 .4a.24 .24 0 0 0 .3 .2 .24 .24 0 0 0 .1-.3l.2-.7h.6v.7l.7 .1a.24 .24 0 0 0 0-.3 .24 .24 0 0 0-.4 0v-.8zM377 271.6v2.1l-.3 1.1 .3 .1 .3-1.2h.5v.8l-.4 .1 .1 .3h.2a.29 .29 0 0 1 .3-.2 .29 .29 0 0 1 .2 .3l.3-.2a.74 .74 0 0 1 .7-.4 .74 .74 0 0 1 .7 .5l.2 .1 .2-.3-.9-.5 .6-1.2h-1.7l.6 1.2-.8 .5v-3.1zM377.3 271.8h.6v.7h-.6zM377.3 272.8h.5v.6h-.5zM378.7 273.3h.9l-.1 .3a.34 .34 0 0 1-.4 .4 .34 .34 0 0 1-.3-.4zM381.8 271.4l-.9 1.9 .2 .2 .4-.6v2.2h.3v-2.8l.3-.8zM382.7 271.5l-.9 1.4 .8 .5-.3 .9-.5 .4 .3 .3 .4-.4 .4-1.4h.8v1.1l-.4 .2a.23 .23 0 0 0-.3 0 .23 .23 0 0 0 0 .4l1-.3 .1-1.7 .2 .2 .2-.2-.6-.7-.3-.8-.3 .2 .7 1.2h-1.6l.6-1.1zM385.7 274.5a.25 .25 0 0 0 .5 0 .25 .25 0 0 0-.5 0zM385.7 272.8a.25 .25 0 0 0 .5 0 .25 .25 0 0 0-.5 0zM390.5 271.7l-1 1.6a1 1 0 0 0 .5 1.5 1 1 0 0 0 1.4-.8 1 1 0 0 0-1.2-1.1l-.2 .1 .9-1.3zM389.8 273.8a.65 .65 0 0 1 1.3 0 .65 .65 0 0 1-1.3 0zM392.7 271.8l-.2 .5v.5a.23 .23 0 0 1 .3 .2 .23 .23 0 0 1-.3 .2 .96 .96 0 0 0 .2 1.4 .96 .96 0 0 0 1.4-.3 .96 .96 0 0 0-.3-1.3l.3-.6-.2-.6a.89 .89 0 0 0-1.2 0zM392.6 273.8a.65 .65 0 0 1 1.3 0 .65 .65 0 0 1-1.3 0zM392.8 272.4a.53 .53 0 0 1 1 0 .53 .53 0 0 1-1 0zM395.5 271.8l-.2 .7 .3 .5-.4 .5v.6a.97 .97 0 0 0 1.5 .5 .97 .97 0 0 0-.1-1.6l.3-.5-.2-.6-.5-.3zM395.4 273.8a.65 .65 0 0 1 1.3 0 .65 .65 0 0 1-1.3 0zM395.6 272.4a.53 .53 0 0 1 1 0 .53 .53 0 0 1-1 0zM397.9 272.1v.3l.6-.3v2.6h.4v-3zM401 271.7l-1 1.6a1 1 0 0 0 .6 1.5 1 1 0 0 0 1.3-.9 1 1 0 0 0-1.2-1l-.2 .1 .9-1.3zM400.3 273.8a.65 .65 0 0 1 1.3 0 .65 .65 0 0 1-1.3 0zM403.1 271.8a1.79 1.79 0 0 0 .6 2.9h.4a1.97 1.97 0 0 0 0-3.1zM403.4 272a.82 .82 0 0 1 1 .2 .82 .82 0 0 1 .1 1 .76 .76 0 0 1-.2 1 .76 .76 0 0 1-1-.1l-.2-1z" fill-rule="evenodd"/>
<path d="M395.3 264.8h.7v1.2h.8v-1.6h.8v.4h1.6v.7h-1.6v.5h2v.7h-2.1v1.5l1.2-1.3 .6 .3a4.3 4.3 0 0 1-3 2.2l-1.4 .3-.4-.6 2.8-.8h-.5v-1.6h-2.3v-.7h.8zM394.7 267.9l1.1-1.1 .6 .3-1.3 1.3zM400.2 264.9l1.8-.4 .3 .5-.7 .2v.8h.8v.6h-.8l.7 .9-.3 .5-.4-.6v2.3h-.6v-2.1l-.7 1a.44 .44 0 0 1-.2-.4 .44 .44 0 0 1 .2-.4l.7-1.2h-.9v-.6h.9v-.7l-.6 .1zM402.5 266.6l.4-.3 .8 .8a.4 .4 0 0 1-.4 .3 .4 .4 0 0 1-.4-.4zM402.7 265.1l.4-.3 .5 .4a.37 .37 0 0 1 .3 .4 .37 .37 0 0 1-.4 .3zM404.1 264.4h.7v3.2l.5-.1 .1 .6-.6 .1v1.5h-.7v-1.4l-1.7 .4-.1-.7 1.8-.3z" fill-rule="evenodd"/>
</g>
<g fill="#000">
<path d="M187 52.3l3.5-.6v1.1zM215.8 51.7l3.6 .6-3.6 .5zM83.2 56.5l.6 3.5h-1.2zM101.4 64.9l.5 3.6h-1.1zM191.2 61.6l3.5-.6v1.2zM215.8 61l3.6 .6-3.6 .6zM234.5 66.4l.6 3.5h-1.2zM192 97.1l1.1 .3-1.6 3.2zM190.4 103.9l-.6 3.5-1.1-.3zM82.6 157.1h1.2l-.6 3.5zM100.8 148.6h1.1l-.5 3.5zM233.9 147.2h1.2l-.6 3.5z"/>
<path d="M238.5 152.1l.6 3.5h-1.2zM138.5 174l3.5-.6v1.2zM173.2 173.4l3.5 .6-3.5 .6zM237.9 172.7h1.2l-.6 3.5zM118.8 198.4l3.5-.5v1.1zM138.5 188.1l3.5-.6v1.1zM181.4 187.5l3.5 .6-3.5 .5zM184.9 188.2l3.5-.5v1.1zM215.8 197.9l3.6 .5-3.6 .6zM215.8 187.7l3.6 .5-3.6 .6z"/>
</g>
<g font-size="7.3">
<text x="119.2" y="236">2</text>
<text x="126.3" y="236.2">1</text>
</g>
<g font-size="5.7">
<text x="62.1" y="226.3">DC-</text>
<text x="81.7" y="226.2">BL 蓝</text>
<text x="62.1" y="237.6">DC+</text>
<text x="81.1" y="237.6">RED 红</text>
<text x="45.8" y="247.1">1</text>
<text x="59" y="247.4">DC24V</text>
<text x="81.8" y="247.4">RED 红</text>
<text x="45.8" y="255.3">2</text>
<text x="60.1" y="254.8">DC0V</text>
<text x="82.2" y="255.1">BK 黑</text>
<text x="45.6" y="262.9">3</text>
<text x="59.2" y="262.5">CANH1</text>
<text x="82.5" y="262.7">BL 蓝</text>
<text x="59.5" y="269.9">CANL1</text>
<text x="45.6" y="270.1">4</text>
<text x="82.4" y="270.5">YE 黄</text>
<text x="45.8" y="277.3">5</text>
<text x="59.6" y="276.6">CANH2</text>
<text x="82.4" y="277.2">BR 棕</text>
<text x="45.7" y="284.3">6</text>
<text x="59.9" y="284">CANL2</text>
<text x="82.5" y="283.8">WH 白</text>
</g>
<g font-size="5.6">
<text x="16.6" y="209.3">引线名称</text>
<text x="39.8" y="209.3">引线号</text>
<text x="56.4" y="209.3">信号定义</text>
<text x="79.4" y="209.4">引线颜色</text>
<text x="111.2" y="209.4">连接器型号</text>
<text x="148.5" y="209.4">备注</text>
<text x="15.8" y="215.9">Lead Name</text>
<text x="39.9" y="215.9">Pin No</text>
<text x="55.4" y="215.9">Defintion</text>
<text x="81.5" y="215.9">Colour</text>
<text x="105.3" y="216">Connector Models</text>
<text x="145.6" y="216">Remarks</text>
<text x="45.7" y="226.2">1</text>
<text x="18" y="228.7">动力线</text>
<text x="15.1" y="235.2">Power Wire</text>
<text x="45.7" y="237.7">2</text>
</g>
<g font-size="5.2">
<text x="17.9" y="264.7">反馈线</text>
<text x="11.6" y="270.6">Feedback Wire</text>
</g>
<g font-size="5">
<text x="20.9" y="7.5">1</text>
<text x="63.1" y="7.5">2</text>
<text x="105.1" y="7.5">3</text>
<text x="147.1" y="7.5">4</text>
<text x="189" y="7.5">5</text>
<text x="231" y="7.5">6</text>
<text x="272.9" y="7.5">7</text>
<text x="315" y="7.5">8</text>
<text x="357" y="7.5">9</text>
<text x="398.7" y="7.5">10</text>
<text x="5.3" y="20.7">1</text>
<text x="412.4" y="20.7">1</text>
<text x="197" y="50.7">23±0.2</text>
<text x="5.5" y="57.6">2</text>
<text x="412.6" y="57.6">2</text>
<text x="198.2" y="60">20±0.15</text>
<text x="196.3" y="86.9">10-M2.5均布</text>
<text x="5.5" y="94.5">3</text>
<text x="412.6" y="94.5">3</text>
<text x="81.8" y="111.2" transform="rotate(-90 81.8 111.2)">Ø74</text>
<text x="100" y="111.2" transform="rotate(-90 100 111.2)">Ø62</text>
<text x="232" y="114.3" transform="rotate(-90 232 114.3)">Ø60</text>
<text x="5.6" y="131.4">4</text>
<text x="412.7" y="131.4">4</text>
<text x="5.5" y="168.3">5</text>
<text x="154.1" y="172.6">27.2</text>
<text x="237" y="170.4" transform="rotate(-90 237 170.4)">500±30</text>
<text x="412.6" y="168.3">5</text>
<text x="159.9" y="186.7">33</text>
<text x="198.6" y="186.8">24.5</text>
<text x="162.9" y="196.9">71.5±1</text>
<text x="5.5" y="205.2">6</text>
<text x="412.6" y="205.2">6</text>
<text x="5.5" y="242.1">7</text>
<text x="412.6" y="242.1">7</text>
<text x="5.5" y="279.1">8</text>
<text x="114.8" y="280.7">MOLEX:430200600</text>
<text x="412.6" y="279.1">8</text>
<text x="20.9" y="292.2">1</text>
<text x="63.1" y="292.2">2</text>
<text x="105.1" y="292.2">3</text>
<text x="147.1" y="292.2">4</text>
<text x="189" y="292.2">5</text>
<text x="231" y="292.2">6</text>
<text x="272.9" y="292.2">7</text>
<text x="315" y="292.2">8</text>
<text x="357" y="292.2">9</text>
<text x="398.7" y="292.2">10</text>
</g>
<text font-size="4.5" x="134.8" y="228.8">插座：XT30UPB-M</text>
<g font-size="4">
<text x="199" y="93.3">deep4max</text>
<text x="263.5" y="279.8">2026-09-09</text>
</g>
<g font-size="3.5">
<text x="229.8" y="109" transform="rotate(-90 229.8 109)">-0.05</text>
<text x="233.1" y="109" transform="rotate(-90 233.1 109)">-0.15</text>
<text x="170.5" y="262.7">Undeclared linear tolerance</text>
<text x="178.2" y="259.5">未注线性公差</text>
<text x="279.9" y="259.8">批准Approve</text>
<text x="301.5" y="259.9">DW</text>
<text x="320.9" y="259.8">料号Part No</text>
<text x="366.3" y="260.4">产品外形图Product Outline Drawing</text>
<text x="175.5" y="266.6">0.5～3</text>
<text x="190.1" y="266.7">±0.2</text>
<text x="279.1" y="269.2">工艺Technique</text>
<text x="279.2" y="264.8">标准化Standard</text>
<text x="301.4" y="264.8">ZY</text>
<text x="301.5" y="269.4">LY</text>
<text x="320.8" y="264.7">型号Model</text>
<text x="320.9" y="269.7">版本Version</text>
<text x="345.1" y="269.6">V1.0</text>
<text x="175.7" y="275.9">&gt;6～30</text>
<text x="176.5" y="271">&gt;3～6</text>
<text x="190.1" y="275.8">±0.5</text>
<text x="190.1" y="271">±0.3</text>
<text x="279.5" y="274.4">审核Check</text>
<text x="301.6" y="274.6">LSJ</text>
<text x="321.1" y="274.6">比例Scale</text>
<text x="347.4" y="274.5">1:1</text>
<text x="173.7" y="279.9">&gt;30～120</text>
<text x="190.1" y="280.2">±0.8</text>
<text x="200.8" y="279.8">V1.0</text>
<text x="208" y="279.6">/</text>
<text x="214.4" y="279.7">原始版本</text>
<text x="248.2" y="279.7">新发布</text>
<text x="279.3" y="279.5">设计Design</text>
<text x="301" y="279.6">WJH</text>
<text x="323.7" y="278.7">投影法</text>
<text x="172.8" y="284.7">&gt;120～400</text>
<text x="190.1" y="285.2">±1.2</text>
<text x="201.4" y="284.7">VER</text>
<text x="206.8" y="284.7">Mark</text>
<text x="213.9" y="284.5">版本记录Version record</text>
<text x="244.4" y="284.7">归档方式ECN No</text>
<text x="263" y="284.7">归档日期Date</text>
<text x="279.2" y="284.3">评审Review</text>
<text x="297.5" y="284.4">姓名Names</text>
<text x="309.5" y="284.3">日期Data</text>
<text x="364.8" y="284.3">页码Page No</text>
<text x="380.7" y="284.3">Sheet 1 OF 2</text>
<text x="403.9" y="284.4">A2</text>
</g>
<g font-size="3">
<text x="309.4" y="259.8">2026-10-08</text>
<text x="341.9" y="259.7">3110700443</text>
<text x="309.3" y="269.4">2026-10-08</text>
<text x="309.4" y="264.5">2026-10-08</text>
<text x="336" y="264.7">iWMC05008-00522-0000-MBDT</text>
<text x="309.4" y="274.6">2026-10-08</text>
<text x="309.5" y="279.7">2026-10-08</text>
<text x="413" y="291.3">A</text>
</g>
<g font-size="2.5">
<text x="323" y="282.1">Projection</text>
<text x="324.4" y="285.3">methods</text>
</g>
<g font-size="2.3">
<text x="365.4" y="280.2">and unauthorized dissemination is prohibited</text>
<text x="365.4" y="277.6">The copyright of this drawing belongs to our company</text>
</g>
</svg>
